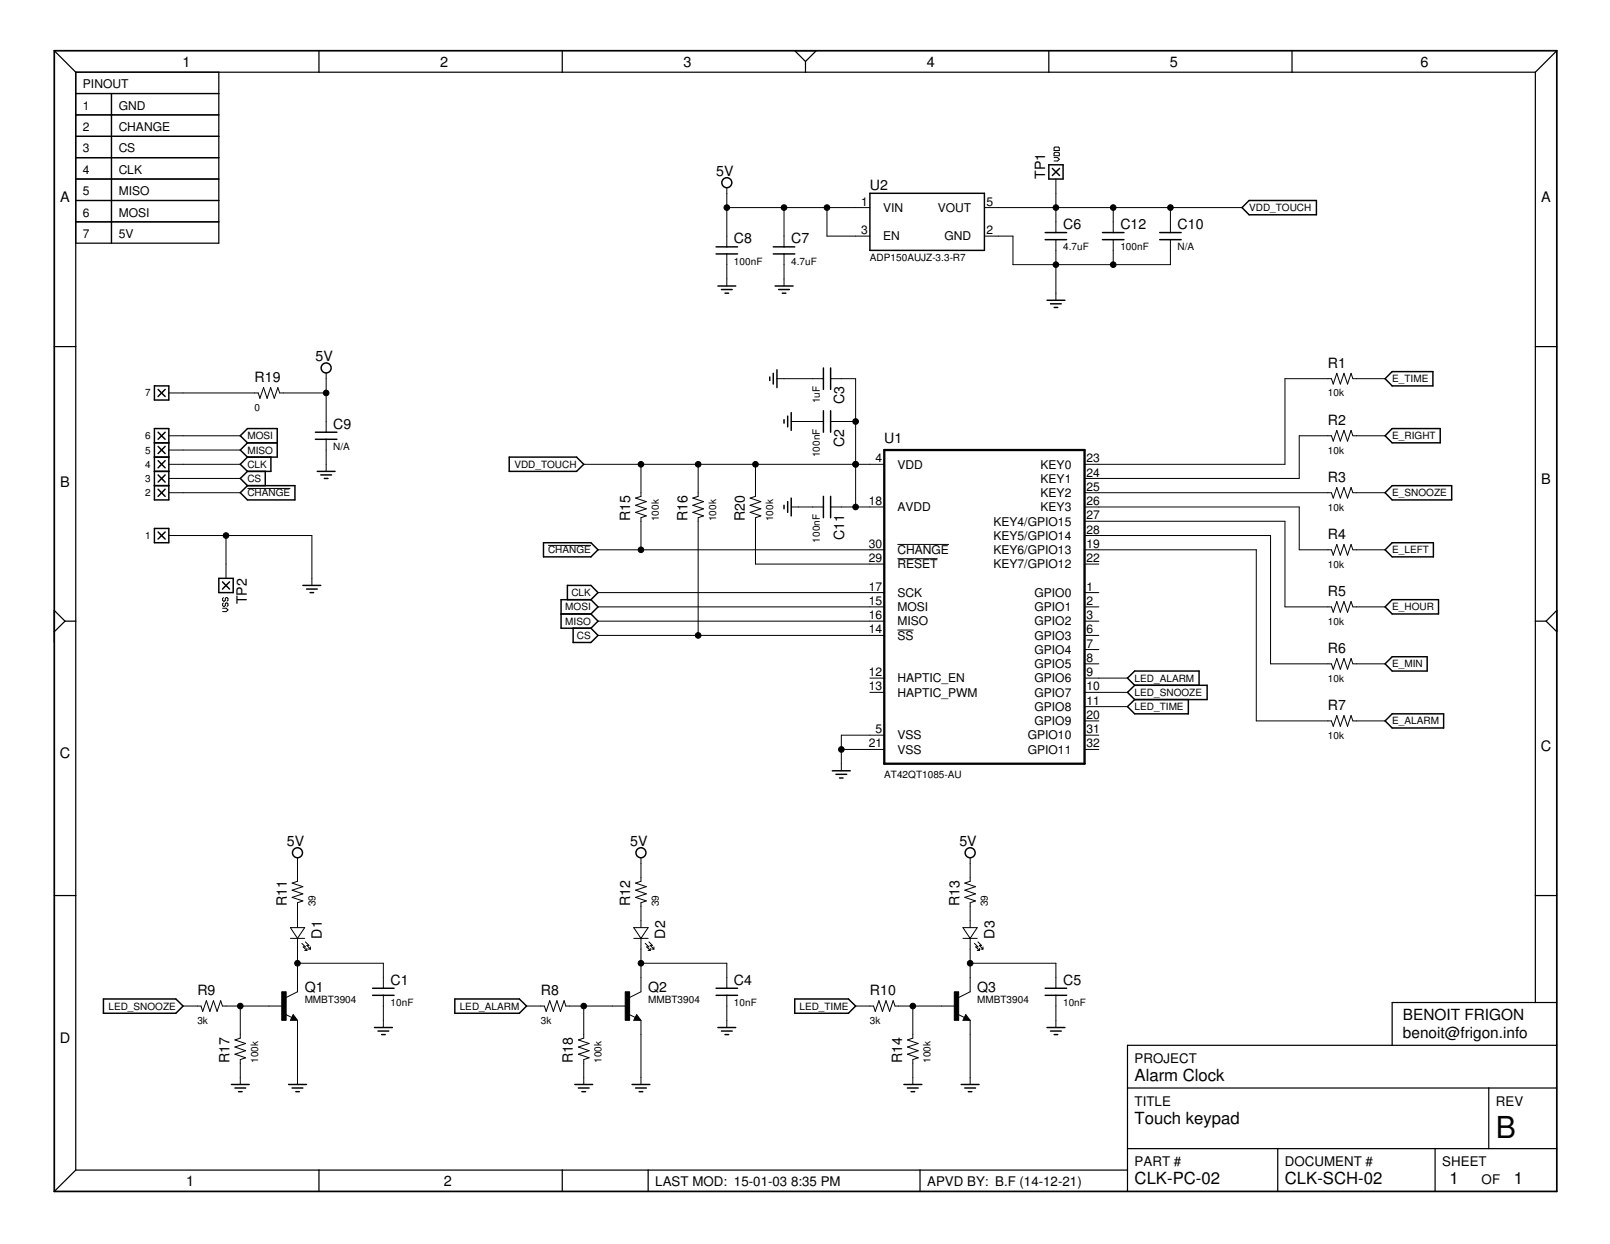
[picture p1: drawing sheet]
<svg xmlns="http://www.w3.org/2000/svg" width="279mm" height="216mm" viewBox="0 0 279 216" stroke-linecap="round" stroke-linejoin="round" font-family="sans-serif">
<g fill="none" stroke="#000" stroke-width=".17">
<path d="M126.1 32.6v10.2M126.1 36h24.9M136.1 36v6.8M143.5 36v5h7.5M170.8 36h44.7M182.9 27.3h.6l.3 .3-.3 .3h-.6M182.9 26.6l.2-.2h.6l.1 .2v.4h-.9zM182.9 25.7l.2-.2h.6l.1 .2v.4h-.9zM183.2 31.1v9.3M193.2 36v4.4M203.1 36v4.4M126.1 44.1v5.5"/>
<path d="M136.1 44.1v5.5M170.8 41h5v4.9h27.3v-4.3M183.2 41.6v10.5M193.2 41.6v4.3M29.3 75.6h12.4M29.3 78.1h12.4M29.3 68.2h15.5l.3 .9 .6-1.8 .7 1.8 .6-1.8 .6 1.8 .6-1.8 .3 .9h8.1M56.6 64.7v10.3M56.6 76.2v5.6M134.8 65.7h8.1M137.3 73.2h5.6M144.1 65.7h4.4v22.3"/>
<path d="M144.1 73.2h4.4M240.4 75.6h-5.6l-.3-.9-.7 1.9-.6-1.9-.6 1.9-.6-1.9-.6 1.9-.3-1h-5.6v7.4h-37.3M240.4 65.7h-5.6l-.3-.9-.7 1.9-.6-1.9-.6 1.9-.6-1.9-.6 1.9-.3-1h-8.1v14.9h-34.8M29.3 92.9h24.8v8.7M29.3 83h12.4M29.3 80.6h12.4M29.3 85.5h12.4M39.2 92.9v7.5M42.9 84.8h7.5M95.1 94.7h7.5M101.3 80.6h52.2M103.8 95.4h49.7"/>
<path d="M111.2 80.6v5.5l-.9 .3 1.9 .7-1.9 .6 1.9 .6-1.9 .6 1.9 .6-1 .4v5.5M121.2 80.6v5.5l-1 .3 1.9 .7-1.9 .6 1.9 .6-1.9 .6 1.9 .6-.9 .4v20.4M131.1 80.6v5.5l-.9 .3 1.8 .7-1.8 .6 1.8 .6-1.8 .6 1.8 .6-.9 .4v8h22.4M137.3 88h5.6M144.1 88h9.4M155.7 94.5h9M155.7 97h7M188.2 92.9h32.3v22.3h10.6l.3 .9 .6-1.8 .6 1.8 .6-1.8 .6 1.8 .7-1.8 .3 .9h5.6M188.2 85.5h42.9l.3 .9 .6-1.8 .6 1.8 .6-1.8 .6 1.8 .7-1.8 .3 .9h5.6M188.2 88h37.3v7.4h5.6l.3 1 .6-1.9 .6 1.9 .6-1.9 .6 1.9 .7-1.9 .3 .9h5.6M188.2 90.5h34.8v14.8h8.1l.3 1 .6-1.9 .6 1.9 .6-1.9 .6 1.9 .7-1.9 .3 .9h5.6M188.2 95.4h29.8v29.7h13.1l.3 .9 .6-1.8 .6 1.8 .6-1.8 .6 1.8 .7-1.8 .3 .9h5.6"/>
<path d="M188.2 97.9h2.5M38.6 105.6h.6l.4 .3-.4 .3h-.6M38.8 104.6l-.2 .2v.3l.2 .1 .3-.1v-.3l.1-.2 .4 .2v.3l-.2 .1M38.8 103.7l-.2 .2v.3l.2 .1 .3-.1v-.3l.1-.2 .4 .2v.3l-.2 .1M103.8 110.3h49.7M103.8 102.8h49.7M103.8 105.3h49.7M103.8 107.8h49.7M151 117.7h2.5M155.7 109.3h2.8M188.2 110.3h2.5M188.2 102.8h2.5"/>
<path d="M188.2 105.3h2.5M188.2 107.8h2.5M188.2 112.7h2.5M188.2 115.2h2.5M188.2 117.7h7.5M146 130.1h7.5M151 120.2h2.5M153.5 127.6h-7.5v6.2M188.2 127.6h2.5M188.2 120.2h7.5M188.2 122.6h7.5M188.2 125.1h2.5"/>
<path d="M188.2 130.1h2.5M51.6 148.9v4.1l-.9 .3 1.9 .6-1.9 .6 1.9 .6-1.9 .6 1.9 .7-1 .3v4.3M111.2 148.9v4.1l-.9 .3 1.9 .6-1.9 .6 1.9 .6-1.9 .6 1.9 .7-1 .3v4.3M168.4 148.9v4.1l-1 .3 1.9 .6-1.9 .6 1.9 .6-1.9 .6 1.9 .7-.9 .3v4.3M31.8 174.6h3.1l.3 .9 .6-1.8 .6 1.8 .6-1.8 .7 1.8 .6-1.8 .3 .9h10.5M41.7 174.6v5.6l-.9 .3 1.8 .6-1.8 .6 1.8 .7-1.8 .6 1.8 .6-.9 .3v4.3M49.4 176l1.3 .6M50.4 161h2.5l-1.3 1.9zM50.4 162.9h2.5M50.9 176.1l.7 1h-1.2zM51.6 162.9v9.2l-1.9 1M51.6 177.1v11.1"/>
<path d="M51.6 167.2h14.9v4.3M52.4 163.7l.6 .6h-.4l.7 .7M52.9 165h.4M53 163.5l.6 .6h-.3l.6 .6M53.3 164.6v.4M53.5 164.7h.4M53.9 164.3v.4M66.5 172.7v5.6M91.4 174.6h3.1l.3 .9 .6-1.8 .6 1.8 .6-1.8 .7 1.8 .6-1.8 .3 .9h10.6M101.3 174.6v5.6l-.9 .3 1.8 .6-1.8 .6 1.8 .7-1.8 .6 1.8 .6-.9 .3v4.3M109.1 176l1.2 .6M110 161h2.5l-1.3 1.9z"/>
<path d="M110 162.9h2.5M110.5 176.1l.7 1h-1.2zM111.2 162.9v9.2l-2 1M111.2 177.1v11.1M111.2 167.2h14.9v4.3M112 163.7l.6 .6h-.4l.6 .7M112.5 165h.3M112.6 163.5l.6 .6h-.4l.7 .6M112.8 164.6v.4M113.1 164.7h.4M113.5 164.3v.4M126.1 172.7v5.6"/>
<path d="M148.5 174.6h3.1l.3 .9 .6-1.8 .6 1.8 .7-1.8 .6 1.8 .6-1.8 .3 .9h10.6M158.4 174.6v5.6l-.9 .3 1.8 .6-1.8 .6 1.8 .7-1.8 .6 1.8 .6-.9 .3v4.3M166.2 176l1.2 .6M167.1 161h2.5l-1.2 1.9zM167.1 162.9h2.5M167.6 176.1l.8 1h-1.3zM168.4 162.9v9.2l-2 1M168.4 177.1v11.1M168.4 167.2h14.8v4.3M169.1 163.7l.6 .6h-.4l.7 .7M169.6 165h.4M169.7 163.5l.6 .6h-.3l.6 .6"/>
<path d="M170 164.6v.4M170.2 164.7h.4M170.6 164.3v.4M183.2 172.7v5.6"/>
</g>
<g fill="none" stroke="#000" stroke-width=".25">
<path d="M151 33.5h19.8v10h-19.8zM182 28.6h2.5v2.5h-2.5zM182.6 29.2l1.3 1.3M183.9 29.2l-1.3 1.3M215.5 36l1.3-1.2h11.7v2.5h-11.7zM124.3 42.8h3.7M124.3 44.1h3.7M124.6 49.6h3.1M125.2 50.2h1.9M125.8 50.9h.6M134.2 42.8h3.7M134.2 44.1h3.7"/>
<path d="M134.5 49.6h3.1M135.1 50.2h1.9M135.8 50.9h.6M181.4 40.4h3.7M181.4 41.6h3.7M181.7 52.1h3.1M182.3 52.7h1.9M182.9 53.4h.7M191.3 40.4h3.8M191.3 41.6h3.8M201.3 40.4h3.7M201.3 41.6h3.7"/>
<path d="M26.8 79.3h2.5M26.8 76.9h2.5M26.8 74.4h2.5v12.4h-2.5zM26.8 67h2.5v2.4h-2.5zM27.4 75l1.3 1.2M27.4 77.5l1.3 1.2M27.4 79.9l1.3 1.3M27.4 67.6l1.3 1.2M28.7 75l-1.3 1.2M28.7 77.5l-1.3 1.2M28.7 79.9l-1.3 1.3M28.7 67.6l-1.3 1.2"/>
<path d="M42.9 79.3l-1.2 1.3 1.2 1.2M42.9 76.9l-1.2-1.3 1.2-1.2h5.2v4.9h-5.2M42.9 76.9l-1.2 1.2 1.2 1.2M42.9 76.9h5.2M47 79.3v2.5h-4.1M54.7 75h3.8M54.7 76.2h3.8M88.4 79.3h11.7l1.2 1.3-1.2 1.2h-11.7zM133.6 65.4v.6M134.2 64.8v1.9M134.8 64.2v3.1M136.1 72.8v.6"/>
<path d="M136.7 72.2v1.9M137.3 71.6v3.1M142.9 63.9v3.7M142.9 71.3v3.7M144.1 63.9v3.7M144.1 71.3v3.7M241.6 74.4h8.3v2.5h-8.3l-1.2-1.3zM241.6 64.5h7.1v2.5h-7.1l-1.2-1.3zM26.8 81.8h2.5M26.8 84.3h2.5M26.8 91.7h2.5v2.5h-2.5zM27.4 82.4l1.3 1.3"/>
<path d="M27.4 92.3l1.3 1.3M27.4 84.9l1.3 1.2M28.7 82.4l-1.3 1.3M28.7 92.3l-1.3 1.3M28.7 84.9l-1.3 1.2M41.7 85.5l1.2-1.2h8.3v2.5h-8.3zM42.9 81.8l-1.2 1.2 1.2 1.3M46 81.8v2.5M55.1 81.8h3M55.7 82.4h1.8M56.3 83h.6M94.3 94.2h8.3l1.2 1.2-1.2 1.2h-8.3z"/>
<path d="M136.1 87.7v.6M136.7 87.1v1.8M137.3 86.4v3.1M142.9 86.1v3.8M144.1 86.1v3.8M241.6 84.3h10.3v2.5h-10.3l-1.2-1.3zM241.6 94.2h7.2v2.4h-7.2l-1.2-1.2zM38 100.4h2.5v2.4h-2.5zM38.6 101l1.2 1.2M39.8 101l-1.2 1.2M52.6 101.6h3.1M53.2 102.2h1.9"/>
<path d="M53.8 102.8h.6M97.4 106.6h5.2M98.5 104.1v-2.5h4.1l1.2 1.2-1.2 1.3M99.5 109v2.5h3.1l1.2-1.2-1.2-1.3M102.6 104.1h-5.2v4.9h5.2M102.6 106.6l1.2 1.2-1.2 1.2M102.6 104.1l1.2 1.2-1.2 1.3M196.9 118.9l-1.2-1.2 1.2-1.2h11.2v2.4M196.9 118.9h12.6v2.5h-12.6M196.9 118.9l-1.2 1.3 1.2 1.2M241.6 104.1h8v2.5h-8l-1.2-1.3zM241.6 114h6.1v2.5h-6.1l-1.2-1.3z"/>
<path d="M144.4 133.8h3.2M145.1 134.4h1.8M145.7 135h.6M196.9 121.4l-1.2 1.2 1.2 1.3h9.3v-2.5M240.4 125.1l1.2-1.2h8.9v2.4h-8.9zM17.9 173.4h12.6l1.3 1.2-1.3 1.3h-12.6zM50.9 176.6l.1 .2h-.3l.2-.5 .5 .7h-.7M64.7 171.5h3.7M64.7 172.7h3.7M65 178.3h3.1M65.6 178.9h1.9M66.2 179.6h.6"/>
<path d="M78.9 173.4h11.2l1.3 1.2-1.3 1.3h-11.2zM110.5 176.6l.1 .2h-.4l.3-.5 .5 .7h-.8M124.3 171.5h3.7M124.3 172.7h3.7M124.6 178.3h3.1M125.2 178.9h1.9M125.8 179.6h.6M137.9 173.4h9.3l1.3 1.2-1.3 1.3h-9.3zM167.6 176.6l.1 .2h-.3l.2-.5 .5 .7h-.7M181.4 171.5h3.7M181.4 172.7h3.7M181.7 178.3h3.1"/>
<path d="M182.3 178.9h1.9M182.9 179.6h.7M40.2 188.2h3M40.8 188.8h1.8M41.4 189.5h.6M50.1 188.2h3.1M50.7 188.8h1.9M51.3 189.5h.6M99.8 188.2h3M100.4 188.8h1.8M101 189.5h.6M109.7 188.2h3.1"/>
<path d="M110.3 188.8h1.9M110.9 189.5h.6M156.9 188.2h3.1M157.5 188.8h1.8M158.1 189.5h.6M166.8 188.2h3.1M167.4 188.8h1.9M168 189.5h.7"/>
<circle cx="126.1" cy="31.7" r=".87"/>
<circle cx="56.6" cy="63.9" r=".87"/>
<circle cx="51.6" cy="148" r=".87"/>
<circle cx="111.2" cy="148" r=".87"/>
<circle cx="168.4" cy="148" r=".87"/>
</g>
<g fill="none" stroke="#000" stroke-width=".21">
<path d="M9.4 8.8l3.7 3.7M13.1 12.5v190.6M13.1 12.5h253.3M13.1 19.9h24.9M13.1 16.2h24.9M19.3 16.2v26M38 12.5v29.7h-24.9M55.4 8.8v3.7M97.6 8.8v3.7M137.9 8.8h3.7l-1.8 1.9zM139.8 10.7v1.8M182 8.8v3.7"/>
<path d="M224.2 8.8v3.7M266.4 12.5v161.5M270.2 8.8l-3.8 3.7M13.1 23.7h24.9M13.1 27.4h24.9M13.1 31.1h24.9M13.1 34.8h24.9M13.1 38.5h24.9M9.4 60.2h3.7M266.4 60.2h3.8M11.3 107.8l-1.9-1.9v5.6M11.3 107.8h1.8"/>
<path d="M11.3 107.8l-1.9 1.8M266.4 107.8h1.9M270.2 105.9v3.7l-1.9-1.8zM9.4 155.4h3.7M266.4 155.4h3.8M270.2 174h-28.6v7.4M195.7 199.3h74.5M195.7 188.8h74.5M221.7 199.3v7.5M249 199.3v7.5M258.4 188.8v10.5M270.2 181.4h-74.5v25.4"/>
<path d="M13.1 203.1h182.6M13.1 203.1l-3.7 3.7M55.4 203.1v3.7M97.6 203.1v3.7M112.5 203.1v3.7M159.7 203.1v3.7"/>
</g>
<path d="M9.4 8.8h260.8v198h-260.8z" fill="none" stroke="#000" stroke-width=".3"/>
<path d="M153.5 78.1h34.7v54.4h-34.7z" fill="none" stroke="#000" stroke-width=".4"/>
<path d="M48.9 172.1h.8v5h-.8zM108.5 172.1h.8v5h-.8zM165.6 172.1h.8v5h-.8z" fill="#000" stroke="#000" stroke-width=".17"/>
<g fill="#000" stroke="#000" stroke-width=".17">
<circle cx="126.1" cy="36" r=".49"/>
<circle cx="136.1" cy="36" r=".49"/>
<circle cx="143.5" cy="36" r=".49"/>
<circle cx="183.2" cy="36" r=".49"/>
<circle cx="193.2" cy="36" r=".49"/>
<circle cx="203.1" cy="36" r=".49"/>
<circle cx="183.2" cy="45.9" r=".49"/>
<circle cx="193.2" cy="45.9" r=".49"/>
<circle cx="56.6" cy="68.2" r=".49"/>
<circle cx="148.5" cy="73.2" r=".49"/>
<circle cx="39.2" cy="92.9" r=".49"/>
<circle cx="111.2" cy="95.4" r=".49"/>
<circle cx="111.2" cy="80.6" r=".49"/>
<circle cx="121.2" cy="80.6" r=".49"/>
<circle cx="131.1" cy="80.6" r=".49"/>
<circle cx="148.5" cy="80.6" r=".49"/>
<circle cx="148.5" cy="88" r=".49"/>
<circle cx="121.2" cy="110.3" r=".49"/>
<circle cx="146" cy="130.1" r=".49"/>
<circle cx="41.7" cy="174.6" r=".49"/>
<circle cx="51.6" cy="167.2" r=".49"/>
<circle cx="101.3" cy="174.6" r=".49"/>
<circle cx="111.2" cy="167.2" r=".49"/>
<circle cx="158.4" cy="174.6" r=".49"/>
<circle cx="168.4" cy="167.2" r=".49"/>
</g>
<text font-size="5.2" x="259.6" y="197.5">B</text>
<g font-size="2.9">
<text x="196.9" y="187.6">Alarm Clock</text>
<text x="196.9" y="195">Touch keypad</text>
<text x="196.9" y="205.5">CLK-PC-02</text>
<text x="223" y="205.5">CLK-SCH-02</text>
<text x="251.5" y="205.5">1</text>
<text x="262.7" y="205.5">1</text>
</g>
<g font-size="2.7">
<text x="243.5" y="177.1">BENOIT FRIGON</text>
<text x="243.5" y="180.2">benoit@frigon.info</text>
</g>
<g font-size="2.5">
<text x="31.7" y="11.6">1</text>
<text x="76.4" y="11.6">2</text>
<text x="118.6" y="11.6">3</text>
<text x="160.8" y="11.6">4</text>
<text x="203" y="11.6">5</text>
<text x="246.5" y="11.6">6</text>
<text x="10.5" y="35.1">A</text>
<text x="124.3" y="30.5">5V</text>
<text x="151" y="32.9">U2</text>
<text x="181.4" y="31.1" transform="rotate(-90 181.4 31.1)">TP1</text>
<text x="267.5" y="35.1">A</text>
<text x="184.5" y="39.7">C6</text>
<text x="194.4" y="39.7">C12</text>
<text x="204.4" y="39.7">C10</text>
<text x="127.4" y="42.2">C8</text>
<text x="137.3" y="42.2">C7</text>
<text x="54.7" y="62.6">5V</text>
<text x="230.4" y="63.9">R1</text>
<text x="44.2" y="66.3">R19</text>
<text x="146.5" y="70.1" transform="rotate(-90 146.5 70.1)">C3</text>
<text x="57.8" y="74.4">C9</text>
<text x="146.5" y="77.5" transform="rotate(-90 146.5 77.5)">C2</text>
<text x="153.4" y="76.9">U1</text>
<text x="230.4" y="73.8">R2</text>
<text x="230.4" y="83.7">R3</text>
<text x="267.5" y="83.9">B</text>
<text x="10.5" y="84.6">B</text>
<text x="109.4" y="90.5" transform="rotate(-90 109.4 90.5)">R15</text>
<text x="119.3" y="90.5" transform="rotate(-90 119.3 90.5)">R16</text>
<text x="129.2" y="90.5" transform="rotate(-90 129.2 90.5)">R20</text>
<text x="146.5" y="93.8" transform="rotate(-90 146.5 93.8)">C11</text>
<text x="230.4" y="93.6">R4</text>
<text x="42.8" y="104.9" transform="rotate(-90 42.8 104.9)">TP2</text>
<text x="230.4" y="103.5">R5</text>
<text x="230.4" y="113.4">R6</text>
<text x="230.4" y="123.3">R7</text>
<text x="10.4" y="131.6">C</text>
<text x="267.4" y="130.3">C</text>
<text x="49.8" y="146.8">5V</text>
<text x="109.4" y="146.8">5V</text>
<text x="166.5" y="146.8">5V</text>
<text x="49.8" y="157.3" transform="rotate(-90 49.8 157.3)">R11</text>
<text x="109.4" y="157.3" transform="rotate(-90 109.4 157.3)">R12</text>
<text x="166.5" y="157.3" transform="rotate(-90 166.5 157.3)">R13</text>
<text x="55.9" y="162.9" transform="rotate(-90 55.9 162.9)">D1</text>
<text x="115.5" y="162.9" transform="rotate(-90 115.5 162.9)">D2</text>
<text x="172.6" y="162.9" transform="rotate(-90 172.6 162.9)">D3</text>
<text x="34.3" y="172.8">R9</text>
<text x="52.9" y="172.1">Q1</text>
<text x="67.8" y="170.9">C1</text>
<text x="93.9" y="172.8">R8</text>
<text x="112.5" y="172.1">Q2</text>
<text x="127.4" y="170.9">C4</text>
<text x="151" y="172.8">R10</text>
<text x="169.6" y="172.1">Q3</text>
<text x="184.5" y="170.9">C5</text>
<text x="10.4" y="181.1">D</text>
<text x="39.8" y="184.5" transform="rotate(-90 39.8 184.5)">R17</text>
<text x="99.4" y="184.5" transform="rotate(-90 99.4 184.5)">R18</text>
<text x="156.6" y="184.5" transform="rotate(-90 156.6 184.5)">R14</text>
<text x="32.3" y="205.8">1</text>
<text x="77" y="205.8">2</text>
</g>
<g font-size="2.3">
<text x="196.9" y="184.5">PROJECT</text>
<text x="196.9" y="191.9">TITLE</text>
<text x="259.6" y="191.9">REV</text>
<text x="196.9" y="202.4">PART #</text>
<text x="223" y="202.4">DOCUMENT #</text>
<text x="250.3" y="202.4">SHEET</text>
<text x="113.7" y="205.8">LAST MOD: 15-01-03</text>
<text x="137.3" y="205.8">8:35 PM</text>
<text x="160.9" y="205.8">APVD BY: B.F (14-12-21)</text>
<text x="257.1" y="205.5">OF</text>
</g>
<g font-size="2.1">
<text x="14.4" y="15.3">PINOUT</text>
<text x="14.4" y="19">1</text>
<text x="14.4" y="22.7">2</text>
<text x="20.6" y="19">GND</text>
<text x="20.6" y="22.7">CHANGE</text>
<text x="14.4" y="26.4">3</text>
<text x="20.6" y="26.4">CS</text>
<text x="14.4" y="30.2">4</text>
<text x="14.4" y="33.9">5</text>
<text x="20.6" y="30.2">CLK</text>
<text x="20.6" y="33.9">MISO</text>
<text x="149.5" y="35.7">1</text>
<text x="171.2" y="35.7">5</text>
<text x="14.4" y="37.6">6</text>
<text x="14.4" y="41.3">7</text>
<text x="20.6" y="37.6">MOSI</text>
<text x="20.6" y="41.3">5V</text>
<text x="149.5" y="40.6">3</text>
<text x="153.3" y="36.8">VIN</text>
<text x="153.3" y="41.7">EN</text>
<text x="162.7" y="36.8">VOUT</text>
<text x="163.9" y="41.7">GND</text>
<text x="171.2" y="40.6">2</text>
<text x="151.9" y="80.2">4</text>
<text x="155.7" y="81.3">VDD</text>
<text x="180.6" y="81.3">KEY0</text>
<text x="180.6" y="83.8">KEY1</text>
<text x="188.6" y="80.2">23</text>
<text x="188.6" y="82.7">24</text>
<text x="150.8" y="87.7">18</text>
<text x="155.7" y="88.7">AVDD</text>
<text x="180.6" y="86.3">KEY2</text>
<text x="180.6" y="88.7">KEY3</text>
<text x="188.6" y="85.2">25</text>
<text x="188.6" y="87.7">26</text>
<text x="150.8" y="95.1">30</text>
<text x="172.4" y="91.2">KEY4/GPIO15</text>
<text x="172.4" y="93.7">KEY5/GPIO14</text>
<text x="188.6" y="90.1">27</text>
<text x="188.6" y="92.6">28</text>
<text x="188.6" y="95.1">19</text>
<text x="150.8" y="97.5">29</text>
<text x="155.7" y="96.2">CHANGE</text>
<text x="155.7" y="98.6">RESET</text>
<text x="172.4" y="96.2">KEY6/GPIO13</text>
<text x="172.4" y="98.6">KEY7/GPIO12</text>
<text x="188.6" y="97.5">22</text>
<text x="150.8" y="102.5">17</text>
<text x="150.8" y="105">15</text>
<text x="150.8" y="107.4">16</text>
<text x="155.7" y="103.6">SCK</text>
<text x="155.7" y="106.1">MOSI</text>
<text x="179.5" y="103.6">GPIO0</text>
<text x="179.5" y="106.1">GPIO1</text>
<text x="188.6" y="102.5">1</text>
<text x="188.6" y="105">2</text>
<text x="188.6" y="107.4">3</text>
<text x="150.8" y="109.9">14</text>
<text x="155.7" y="108.5">MISO</text>
<text x="155.7" y="111">SS</text>
<text x="179.5" y="111">GPIO3</text>
<text x="179.5" y="108.5">GPIO2</text>
<text x="179.5" y="113.5">GPIO4</text>
<text x="188.6" y="109.9">6</text>
<text x="188.6" y="112.4">7</text>
<text x="150.8" y="117.3">12</text>
<text x="150.8" y="119.8">13</text>
<text x="155.7" y="118.4">HAPTIC_EN</text>
<text x="179.5" y="116">GPIO5</text>
<text x="179.5" y="118.4">GPIO6</text>
<text x="188.6" y="114.9">8</text>
<text x="188.6" y="117.3">9</text>
<text x="188.6" y="119.8">10</text>
<text x="155.7" y="120.9">HAPTIC_PWM</text>
<text x="179.5" y="120.9">GPIO7</text>
<text x="179.5" y="123.4">GPIO8</text>
<text x="179.5" y="125.9">GPIO9</text>
<text x="188.6" y="122.3">11</text>
<text x="188.6" y="124.8">20</text>
<text x="150.8" y="129.7">21</text>
<text x="151.9" y="127.2">5</text>
<text x="155.7" y="128.3">VSS</text>
<text x="155.7" y="130.8">VSS</text>
<text x="178.4" y="128.3">GPIO10</text>
<text x="178.4" y="130.8">GPIO11</text>
<text x="188.6" y="127.2">31</text>
<text x="188.6" y="129.7">32</text>
</g>
<g font-size="1.7">
<text x="216.8" y="36.6">VDD_TOUCH</text>
<text x="127.4" y="45.9">100nF</text>
<text x="137.3" y="45.9">4.7uF</text>
<text x="151" y="45.3">ADP150AUJZ-3.3-R7</text>
<text x="184.5" y="43.4">4.7uF</text>
<text x="194.4" y="43.4">100nF</text>
<text x="204.4" y="43.4">N/A</text>
<text x="25.2" y="68.8">7</text>
<text x="44.2" y="71.3">0</text>
<text x="142.3" y="70" transform="rotate(-90 142.3 70)">1uF</text>
<text x="230.4" y="68.8">10k</text>
<text x="241.6" y="66.3">E_TIME</text>
<text x="25.2" y="76.2">6</text>
<text x="42.9" y="76.2">MOSI</text>
<text x="241.6" y="76.2">E_RIGHT</text>
<text x="25.2" y="78.7">5</text>
<text x="25.2" y="83.7">3</text>
<text x="25.2" y="81.2">4</text>
<text x="42.9" y="81.2">CLK</text>
<text x="42.9" y="83.7">CS</text>
<text x="42.9" y="78.7">MISO</text>
<text x="57.8" y="78.1">N/A</text>
<text x="89.3" y="81.2">VDD_TOUCH</text>
<text x="142.3" y="79.3" transform="rotate(-90 142.3 79.3)">100nF</text>
<text x="230.4" y="78.7">10k</text>
<text x="25.2" y="86.1">2</text>
<text x="42.9" y="86.1">CHANGE</text>
<text x="230.4" y="88.6">10k</text>
<text x="241.6" y="86.1">E_SNOOZE</text>
<text x="25.2" y="93.6">1</text>
<text x="114.3" y="90.5" transform="rotate(-90 114.3 90.5)">100k</text>
<text x="124.3" y="90.5" transform="rotate(-90 124.3 90.5)">100k</text>
<text x="134.2" y="90.5" transform="rotate(-90 134.2 90.5)">100k</text>
<text x="142.3" y="94.2" transform="rotate(-90 142.3 94.2)">100nF</text>
<text x="95.1" y="96">CHANGE</text>
<text x="230.4" y="98.5">10k</text>
<text x="241.6" y="96">E_LEFT</text>
<text x="98.1" y="105.9">MOSI</text>
<text x="99.2" y="103.5">CLK</text>
<text x="241.6" y="105.9">E_HOUR</text>
<text x="98.1" y="108.4">MISO</text>
<text x="100.1" y="110.9">CS</text>
<text x="230.4" y="108.4">10k</text>
<text x="196.9" y="118.3">LED_ALARM</text>
<text x="230.4" y="118.3">10k</text>
<text x="241.6" y="115.8">E_MIN</text>
<text x="196.9" y="120.8">LED_SNOOZE</text>
<text x="196.9" y="123.3">LED_TIME</text>
<text x="241.6" y="125.7">E_ALARM</text>
<text x="230.4" y="128.2">10k</text>
<text x="153.4" y="135">AT42QT1085-AU</text>
<text x="54.7" y="157.3" transform="rotate(-90 54.7 157.3)">39</text>
<text x="114.3" y="157.3" transform="rotate(-90 114.3 157.3)">39</text>
<text x="171.4" y="157.3" transform="rotate(-90 171.4 157.3)">39</text>
<text x="52.9" y="174">MMBT3904</text>
<text x="112.5" y="174">MMBT3904</text>
<text x="169.6" y="174">MMBT3904</text>
<text x="18.8" y="175.2">LED_SNOOZE</text>
<text x="34.3" y="177.7">3k</text>
<text x="67.8" y="174.6">10nF</text>
<text x="79.8" y="175.2">LED_ALARM</text>
<text x="93.9" y="177.7">3k</text>
<text x="127.4" y="174.6">10nF</text>
<text x="138.7" y="175.2">LED_TIME</text>
<text x="151" y="177.7">3k</text>
<text x="184.5" y="174.6">10nF</text>
<text x="44.8" y="184.5" transform="rotate(-90 44.8 184.5)">100k</text>
<text x="104.4" y="184.5" transform="rotate(-90 104.4 184.5)">100k</text>
<text x="161.5" y="184.5" transform="rotate(-90 161.5 184.5)">100k</text>
</g>
</svg>
